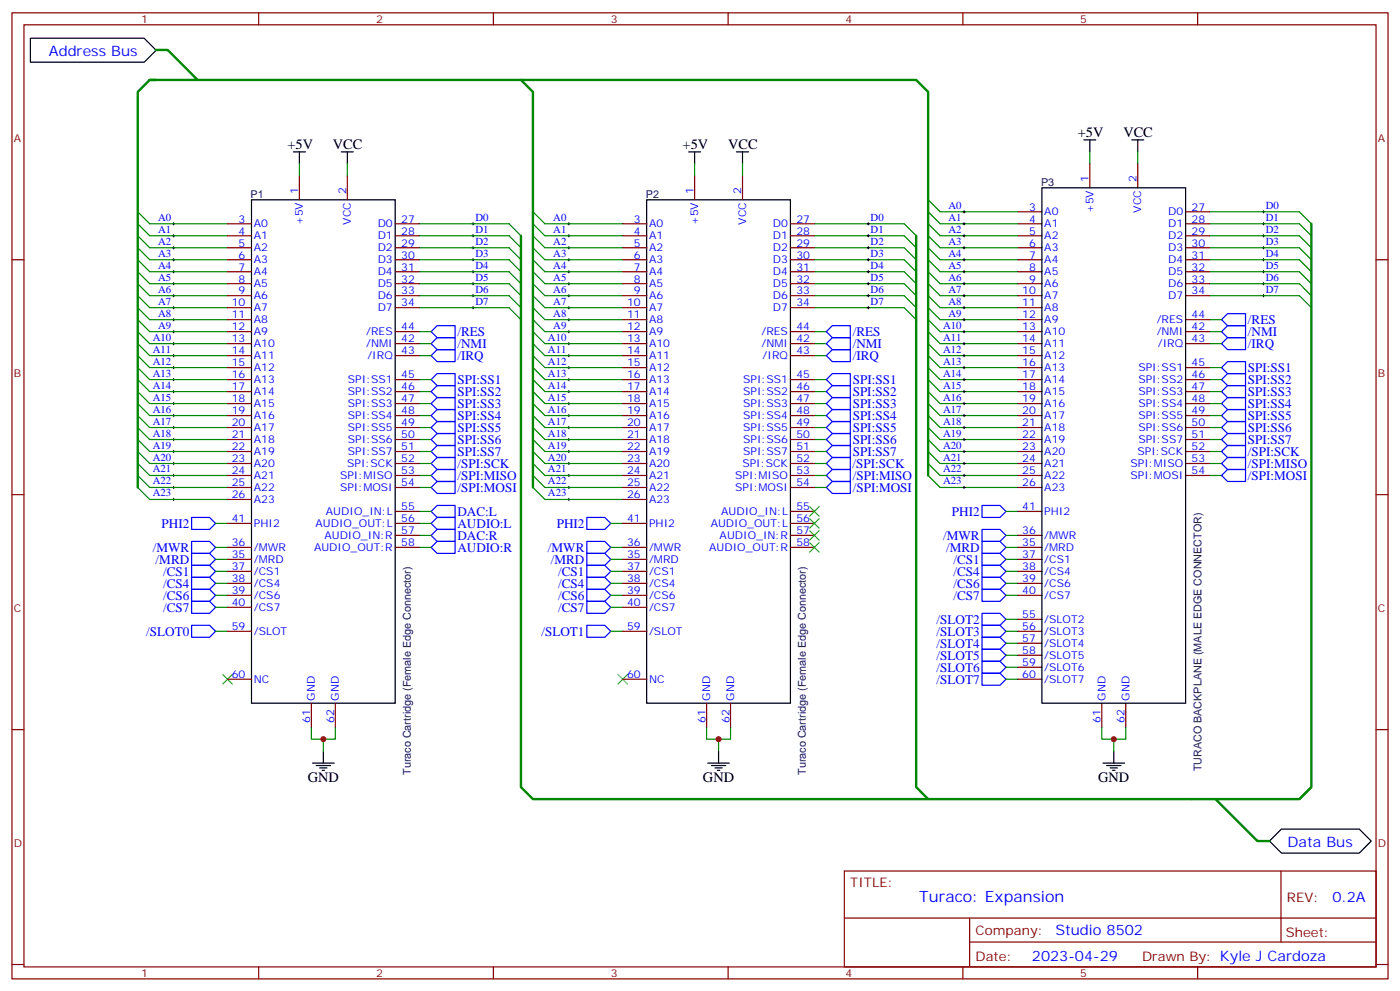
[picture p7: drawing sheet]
<svg xmlns="http://www.w3.org/2000/svg" width="412mm" height="292mm" viewBox="0 0 412 292" stroke-linecap="round" stroke-linejoin="round" font-family="sans-serif">
<g fill="none" stroke="#870000" stroke-width=".35">
<path d="M3.5 3.8h405.4v284.3h-405.4zM7.1 7.3h398.2v277.3h-398.2zM76.2 3.8v3.5M145.3 3.8v3.5M214.5 3.8v3.5M283.6 3.8v3.5M352.8 3.8v3.5M88.2 51.8v7M102.3 51.8v7M204.6 51.8v7M218.7 51.8v7M321 48.2v7.1"/>
<path d="M335.1 48.2v7.1M3.5 76.4h3.6M67 76.4h7.1M67 80h7.1M67 72.9h7.1M67 69.4h7.1M67 65.9h7.1M116.4 76.4h7.1M116.4 80h7.1M116.4 72.9h7.1M116.4 69.4h7.1M116.4 65.9h7.1"/>
<path d="M183.4 76.4h7.1M183.4 80h7.1M183.4 72.9h7.1M183.4 69.4h7.1M183.4 65.9h7.1M232.8 76.4h7.1M232.8 80h7.1M232.8 72.9h7.1M232.8 69.4h7.1M232.8 65.9h7.1M299.9 76.4h7M299.9 80h7"/>
<path d="M299.9 72.9h7M299.9 69.4h7M299.9 65.9h7M299.9 62.3h7M349.2 76.4h7.1M349.2 80h7.1M349.2 72.9h7.1M349.2 69.4h7.1M349.2 65.9h7.1M349.2 62.3h7.1M405.3 76.4h3.6M67 94.1h7.1"/>
<path d="M67 97.6h7.1M67 87h7.1M67 83.5h7.1M67 90.6h7.1M116.4 97.6h7.1M116.4 87h7.1M116.4 83.5h7.1M116.4 90.6h7.1M183.4 94.1h7.1M183.4 97.6h7.1M183.4 87h7.1M183.4 83.5h7.1"/>
<path d="M183.4 90.6h7.1M232.8 97.6h7.1M232.8 87h7.1M232.8 83.5h7.1M232.8 90.6h7.1M299.9 94.1h7M299.9 97.6h7M299.9 87h7M299.9 83.5h7M299.9 90.6h7M349.2 94.1h7.1M349.2 97.6h7.1"/>
<path d="M349.2 87h7.1M349.2 83.5h7.1M67 118.8h7.1M67 115.3h7.1M67 111.7h7.1M67 108.2h7.1M67 101.1h7.1M67 104.7h7.1M116.4 118.8h7.1M116.4 115.3h7.1M116.4 111.7h7.1M116.4 101.1h7.1"/>
<path d="M116.4 104.7h7.1M183.4 118.8h7.1M183.4 115.3h7.1M183.4 111.7h7.1M183.4 108.2h7.1M183.4 101.1h7.1M183.4 104.7h7.1M232.8 118.8h7.1M232.8 115.3h7.1M232.8 111.7h7.1M232.8 101.1h7.1M232.8 104.7h7.1"/>
<path d="M299.9 118.8h7M299.9 115.3h7M299.9 111.7h7M299.9 108.2h7M299.9 101.1h7M299.9 104.7h7M349.2 118.8h7.1M349.2 115.3h7.1M349.2 111.7h7.1M349.2 108.2h7.1M349.2 101.1h7.1M67 139.9h7.1"/>
<path d="M67 136.4h7.1M67 132.9h7.1M67 129.4h7.1M67 125.8h7.1M67 122.3h7.1M116.4 139.9h7.1M116.4 136.4h7.1M116.4 132.9h7.1M116.4 129.4h7.1M116.4 125.8h7.1M116.4 122.3h7.1M183.4 139.9h7.1"/>
<path d="M183.4 136.4h7.1M183.4 132.9h7.1M183.4 129.4h7.1M183.4 125.8h7.1M183.4 122.3h7.1M232.8 139.9h7.1M232.8 136.4h7.1M232.8 132.9h7.1M232.8 129.4h7.1M232.8 125.8h7.1M232.8 122.3h7.1M299.9 139.9h7"/>
<path d="M299.9 136.4h7M299.9 132.9h7M299.9 129.4h7M299.9 125.8h7M299.9 122.3h7M349.2 139.9h7.1M349.2 136.4h7.1M349.2 132.9h7.1M349.2 129.4h7.1M349.2 125.8h7.1M349.2 122.3h7.1M3.5 145.6h3.6"/>
<path d="M67 143.5h7.1M67 147h7.1M67 154.1h7.1M116.4 150.5h7.1M116.4 157.6h7.1M116.4 143.5h7.1M116.4 154.1h7.1M183.4 143.5h7.1M183.4 147h7.1M183.4 154.1h7.1M232.8 150.5h7.1M232.8 157.6h7.1"/>
<path d="M232.8 143.5h7.1M232.8 154.1h7.1M299.9 150.5h7M299.9 157.6h7M299.9 143.5h7M405.3 145.6h3.6M67 175.2h7.1M67 171.7h7.1M67 168.2h7.1M67 164.6h7.1M67 161.1h7.1M67 178.8h7.1"/>
<path d="M116.4 161.1h7.1M183.4 175.2h7.1M183.4 171.7h7.1M183.4 168.2h7.1M183.4 164.6h7.1M183.4 161.1h7.1M183.4 178.8h7.1M232.8 161.1h7.1M299.9 175.2h7M299.9 171.7h7M299.9 168.2h7M299.9 164.6h7"/>
<path d="M299.9 161.1h7M67 199.9h7.1M67 185.8h7.1M183.4 199.9h7.1M183.4 185.8h7.1M299.9 199.9h7M299.9 196.4h7M299.9 192.9h7M299.9 189.3h7M299.9 185.8h7M299.9 182.3h7M3.5 214.7h3.6"/>
<path d="M91.7 207v7M98.8 207v7M208.1 207v7M215.2 207v7M324.6 207v7M331.6 207v7M405.3 214.7h3.6M248.7 256.4h156.6v28.2h-156.6zM377.3 256.4v20.9M248.7 270.2h156.5M285.6 277.3h119.6M285.6 270.2v14.1"/>
<path d="M3.5 283.9h3.6M76.2 284.6v3.5M145.3 284.6v3.5M214.5 284.6v3.5M283.6 284.6v3.5M352.8 284.6v3.5M405.3 283.9h3.6"/>
</g>
<g fill="none" stroke="#000" stroke-width=".35">
<path d="M9 11.3h33.5l3.5 3.5-3.5 3.5h-33.5zM74.1 58.8h42.3v148.2h-42.3zM86.4 44.7h3.6M88.2 44.7v3.5M100.5 44.7h3.6M102.3 44.7v3.5M190.5 58.8h42.3v148.2h-42.3zM202.8 44.7h3.6M204.6 44.7v3.5M217 44.7h3.5M218.7 44.7v3.5M306.9 55.3h42.3v151.7h-42.3z"/>
<path d="M319.3 41.2h3.5M321 41.2v3.5M333.4 41.2h3.5M335.1 41.2v3.5M92.1 224.6h6.3M93.1 225.3h4.3M94.2 226h2.1M94.9 226.7h.7M95.2 221.1v3.5M208.5 224.6h6.3M209.5 225.3h4.3M210.6 226h2.1"/>
<path d="M211.3 226.7h.7M211.7 221.1v3.5M324.9 224.6h6.4M326 225.3h4.2M327 226h2.1M327.7 226.7h.7M328.1 221.1v3.5M377.5 244h22.9l3.5 3.5-3.5 3.6h-22.9l-3.6-3.6z"/>
</g>
<g fill="none" stroke="#000" stroke-width=".29">
<path d="M50.8 80h.7M50.8 76.4h.7M50.8 72.9h.7M50.8 69.4h.7M50.8 65.9h.7M51.2 65.5v.7M51.2 69v.7M51.2 72.6v.7M51.2 76.1v.7M51.2 79.6v.7M139 80h.7M139 76.4h.7"/>
<path d="M139 72.9h.7M139 69.4h.7M139 65.9h.7M139.3 65.5v.7M139.3 69v.7M139.3 72.6v.7M139.3 76.1v.7M139.3 79.6v.7M167.2 80h.7M167.2 76.4h.7M167.2 72.9h.7M167.2 69.4h.7"/>
<path d="M167.2 65.9h.7M167.6 65.5v.7M167.6 69v.7M167.6 72.6v.7M167.6 76.1v.7M167.6 79.6v.7M255.4 80h.7M255.4 76.4h.7M255.4 72.9h.7M255.4 69.4h.7M255.4 65.9h.7M255.8 65.5v.7"/>
<path d="M255.8 69v.7M255.8 72.6v.7M255.8 76.1v.7M255.8 79.6v.7M283.6 80h.7M283.6 76.4h.7M283.6 72.9h.7M283.6 69.4h.7M283.6 65.9h.7M283.6 62.3h.7M284 62v.7M284 65.5v.7"/>
<path d="M284 69v.7M284 72.6v.7M284 76.1v.7M284 79.6v.7M371.8 80h.7M371.8 76.4h.7M371.8 72.9h.7M371.8 69.4h.7M371.8 65.9h.7M371.8 62.3h.7M372.2 62v.7M372.2 65.5v.7"/>
<path d="M372.2 69v.7M372.2 72.6v.7M372.2 76.1v.7M372.2 79.6v.7M50.8 97.6h.7M50.8 94.1h.7M50.8 90.6h.7M50.8 87h.7M50.8 83.5h.7M51.2 83.1v.8M51.2 86.7v.7M51.2 90.2v.7"/>
<path d="M51.2 93.7v.7M51.2 97.3v.7M139 90.6h.7M139 87h.7M139 83.5h.7M139.3 83.1v.8M139.3 86.7v.7M139.3 90.2v.7M167.2 97.6h.7M167.2 94.1h.7M167.2 90.6h.7M167.2 87h.7"/>
<path d="M167.2 83.5h.7M167.6 83.1v.8M167.6 86.7v.7M167.6 90.2v.7M167.6 93.7v.7M167.6 97.3v.7M255.4 90.6h.7M255.4 87h.7M255.4 83.5h.7M255.8 83.1v.8M255.8 86.7v.7M255.8 90.2v.7"/>
<path d="M283.6 97.6h.7M283.6 94.1h.7M283.6 90.6h.7M283.6 87h.7M283.6 83.5h.7M284 83.1v.8M284 86.7v.7M284 90.2v.7M284 93.7v.7M284 97.3v.7M371.8 87h.7M371.8 83.5h.7"/>
<path d="M372.2 83.1v.8M372.2 86.7v.7M50.8 118.8h.7M50.8 115.3h.7M50.8 111.7h.7M50.8 108.2h.7M50.8 104.7h.7M50.8 101.1h.7M51.2 100.8v.7M51.2 104.3v.7M51.2 107.8v.7M51.2 111.4v.7"/>
<path d="M51.2 114.9v.7M51.2 118.4v.7M167.2 118.8h.7M167.2 115.3h.7M167.2 111.7h.7M167.2 108.2h.7M167.2 104.7h.7M167.2 101.1h.7M167.6 100.8v.7M167.6 104.3v.7M167.6 107.8v.7M167.6 111.4v.7"/>
<path d="M167.6 114.9v.7M167.6 118.4v.7M283.6 118.8h.7M283.6 115.3h.7M283.6 111.7h.7M283.6 108.2h.7M283.6 104.7h.7M283.6 101.1h.7M284 100.8v.7M284 104.3v.7M284 107.8v.7M284 111.4v.7"/>
<path d="M284 114.9v.7M284 118.4v.7M50.8 139.9h.7M50.8 136.4h.7M50.8 132.9h.7M50.8 129.4h.7M50.8 125.8h.7M50.8 122.3h.7M51.2 122v.7M51.2 125.5v.7M51.2 129v.7M51.2 132.5v.7"/>
<path d="M51.2 136.1v.7M51.2 139.6v.7M167.2 139.9h.7M167.2 136.4h.7M167.2 132.9h.7M167.2 129.4h.7M167.2 125.8h.7M167.2 122.3h.7M167.6 122v.7M167.6 125.5v.7M167.6 129v.7M167.6 132.5v.7"/>
<path d="M167.6 136.1v.7M167.6 139.6v.7M283.6 139.9h.7M283.6 136.4h.7M283.6 132.9h.7M283.6 129.4h.7M283.6 125.8h.7M283.6 122.3h.7M284 122v.7M284 125.5v.7M284 129v.7M284 132.5v.7"/>
<path d="M284 136.1v.7M284 139.6v.7M50.8 147h.7M50.8 143.5h.7M51.2 143.1v.7M51.2 146.6v.8M167.2 147h.7M167.2 143.5h.7M167.6 143.1v.7M167.6 146.6v.8M283.6 143.5h.7M284 143.1v.7"/>
</g>
<g fill="none" stroke="#008700" stroke-width=".35">
<path d="M88.2 48.2v3.6M102.3 48.2v3.6M273.4 58.8l3.5 3.5h23M321 44.7v3.5M335.1 44.7v3.5M40.6 76.4l3.5 3.6h22.9M40.6 80l3.5 3.5h22.9M40.6 72.9l3.5 3.5h22.9M40.6 69.4l3.5 3.5h22.9M40.6 65.9l3.5 3.5h22.9M40.6 62.3l3.5 3.6h22.9M123.5 80h26.4l3.6 3.5"/>
<path d="M123.5 76.4h26.4l3.6 3.6M123.5 72.9h26.4l3.6 3.5M123.5 69.4h26.4l3.6 3.5M123.5 65.9h26.4l3.6 3.5M157 76.4l3.5 3.6h22.9M157 80l3.5 3.5h22.9M157 72.9l3.5 3.5h22.9M157 69.4l3.5 3.5h22.9M157 65.9l3.5 3.5h22.9M157 62.3l3.5 3.6h22.9M239.9 80h26.4l3.6 3.5M239.9 76.4h26.4l3.6 3.6"/>
<path d="M239.9 72.9h26.4l3.6 3.5M239.9 69.4h26.4l3.6 3.5M239.9 65.9h26.4l3.6 3.5M273.4 76.4l3.5 3.6h23M273.4 80l3.5 3.5h23M273.4 72.9l3.5 3.5h23M273.4 69.4l3.5 3.5h23M273.4 65.9l3.5 3.5h23M273.4 62.3l3.5 3.6h23M356.3 80h26.5l3.5 3.5M356.3 76.4h26.5l3.5 3.6M356.3 72.9h26.5l3.5 3.5"/>
<path d="M356.3 69.4h26.5l3.5 3.5M356.3 65.9h26.5l3.5 3.5M356.3 62.3h26.5l3.5 3.6M40.6 90.6l3.5 3.5h22.9M40.6 94.1l3.5 3.5h22.9M40.6 97.6l3.5 3.5h22.9M40.6 83.5l3.5 3.5h22.9M40.6 87l3.5 3.6h22.9M123.5 97.6h3.5M123.5 83.5h26.4l3.6 3.5M123.5 87h26.4l3.6 3.6M123.5 90.6h26.4l3.6 3.5"/>
<path d="M157 90.6l3.5 3.5h22.9M157 94.1l3.5 3.5h22.9M157 97.6l3.5 3.5h22.9M157 83.5l3.5 3.5h22.9M157 87l3.5 3.6h22.9M239.9 97.6h3.5M239.9 83.5h26.4l3.6 3.5M239.9 87h26.4l3.6 3.6M239.9 90.6h26.4l3.6 3.5M273.4 90.6l3.5 3.5h23M273.4 94.1l3.5 3.5h23M273.4 97.6l3.5 3.5h23"/>
<path d="M273.4 83.5l3.5 3.5h23M273.4 87l3.5 3.6h23M356.3 94.1h3.5M356.3 97.6h3.5M356.3 83.5h26.5l3.5 3.5M356.3 87h26.5l3.5 3.6M40.6 118.8l3.5 3.5h22.9M40.6 101.1l3.5 3.6h22.9M40.6 115.3l3.5 3.5h22.9M40.6 111.7l3.5 3.6h22.9M40.6 108.2l3.5 3.5h22.9M40.6 104.7l3.5 3.5h22.9"/>
<path d="M123.5 101.1h3.5M123.5 104.7h3.5M123.5 118.8h3.5M123.5 115.3h3.5M123.5 111.7h3.5M157 118.8l3.5 3.5h22.9M157 101.1l3.5 3.6h22.9M157 115.3l3.5 3.5h22.9M157 111.7l3.5 3.6h22.9M157 108.2l3.5 3.5h22.9M157 104.7l3.5 3.5h22.9M239.9 101.1h3.5"/>
<path d="M239.9 104.7h3.5M239.9 118.8h3.5M239.9 115.3h3.5M239.9 111.7h3.5M273.4 118.8l3.5 3.5h23M273.4 101.1l3.5 3.6h23M273.4 115.3l3.5 3.5h23M273.4 111.7l3.5 3.6h23M273.4 108.2l3.5 3.5h23M273.4 104.7l3.5 3.5h23M356.3 101.1h3.5M356.3 118.8h3.5"/>
<path d="M356.3 115.3h3.5M356.3 111.7h3.5M356.3 108.2h3.5M40.6 122.3l3.5 3.5h22.9M40.6 125.8l3.5 3.6h22.9M40.6 129.4l3.5 3.5h22.9M40.6 139.9l3.5 3.6h22.9M40.6 136.4l3.5 3.5h22.9M40.6 132.9l3.5 3.5h22.9M123.5 122.3h3.5M123.5 125.8h3.5M123.5 129.4h3.5"/>
<path d="M123.5 132.9h3.5M123.5 139.9h3.5M123.5 136.4h3.5M157 122.3l3.5 3.5h22.9M157 125.8l3.5 3.6h22.9M157 129.4l3.5 3.5h22.9M157 139.9l3.5 3.6h22.9M157 136.4l3.5 3.5h22.9M157 132.9l3.5 3.5h22.9M239.9 122.3h3.5M239.9 125.8h3.5M239.9 129.4h3.5"/>
<path d="M239.9 132.9h3.5M239.9 139.9h3.5M239.9 136.4h3.5M273.4 122.3l3.5 3.5h23M273.4 125.8l3.5 3.6h23M273.4 129.4l3.5 3.5h23M273.4 139.9l3.5 3.6h23M273.4 136.4l3.5 3.5h23M273.4 132.9l3.5 3.5h23M356.3 122.3h3.5M356.3 125.8h3.5M356.3 129.4h3.5"/>
<path d="M356.3 132.9h3.5M356.3 139.9h3.5M356.3 136.4h3.5M40.6 143.5l3.5 3.5h22.9M63.5 154.1h3.5M123.5 143.5h3.5M123.5 154.1h3.5M123.5 150.5h3.5M123.5 157.6h3.5M157 143.5l3.5 3.5h22.9M179.9 154.1h3.5M239.9 143.5h3.5"/>
<path d="M296.3 150.5h3.6M296.3 157.6h3.6M63.5 178.8h3.5M63.5 175.2h3.5M63.5 171.7h3.5M63.5 168.2h3.5M63.5 164.6h3.5M63.5 161.1h3.5M123.5 161.1h3.5M179.9 178.8h3.5M179.9 175.2h3.5M179.9 171.7h3.5"/>
<path d="M179.9 168.2h3.5M179.9 164.6h3.5M179.9 161.1h3.5M296.3 175.2h3.6M296.3 171.7h3.6M296.3 168.2h3.6M296.3 164.6h3.6M296.3 161.1h3.6M63.5 185.8h3.5M179.9 185.8h3.5M296.3 185.8h3.6M296.3 199.9h3.6"/>
<path d="M296.3 192.9h3.6M296.3 196.4h3.6M296.3 189.3h3.6M296.3 182.3h3.6M91.7 214v3.6h3.5v3.5M98.8 214v3.6h-3.6M208.1 214v3.6h3.6v3.5M215.2 214v3.6h-3.5M324.6 214v3.6h3.5v3.5M331.6 214v3.6h-3.5"/>
</g>
<path d="M45.9 14.7h3.5l8.8 8.8M44.1 23.5h1.8M45.9 23.5h-1.8l-3.5 3.6v116.4M45.9 23.5h107.6l3.5 3.6v116.4M153.5 23.5h116.4l3.5 3.6v112.8M269.9 69.4v162.3l3.5 3.5M386.3 65.9v165.8l-3.5 3.5h-225.8l-3.5-3.5v-162.3M358.1 235.2l12.3 12.3h3.5" fill="none" stroke="#008700" stroke-width=".71"/>
<g fill="none" stroke="#00f" stroke-width=".35">
<path d="M128.8 95.8h5.3v3.6h-5.3l-1.8-1.8zM243.4 97.6l1.8-1.8h5.3v3.6h-5.3zM361.6 92.3h5.3v3.5h-5.3l-1.8-1.7zM361.6 95.8h5.3v3.6h-5.3l-1.8-1.8zM127 101.1l1.8-1.7h5.3v3.5h-5.3zM127 104.7l1.8-1.8h5.3v3.5h-5.3zM127 111.7l1.8-1.7h5.3v3.5h-5.3zM127 115.3l1.8-1.8h5.3v3.5h-5.3zM127 118.8l1.8-1.8h5.3v3.5h-5.3zM243.4 104.7l1.8-1.8h5.3v3.5h-5.3zM243.4 101.1l1.8-1.7h5.3v3.5h-5.3zM243.4 118.8l1.8-1.8h5.3v3.5h-5.3z"/>
<path d="M243.4 115.3l1.8-1.8h5.3v3.5h-5.3zM243.4 111.7l1.8-1.7h5.3v3.5h-5.3zM359.8 108.2l1.8-1.8h5.3v3.6h-5.3zM359.8 111.7l1.8-1.7h5.3v3.5h-5.3zM359.8 118.8l1.8-1.8h5.3v3.5h-5.3zM359.8 101.1l1.8-1.7h5.3v3.5h-5.3zM361.6 113.5h5.3v3.5h-5.3l-1.8-1.7zM127 136.4l1.8-1.7h5.3v3.5h-5.3zM127 139.9l1.8-1.7h5.3v3.5h-5.3zM127 122.3l1.8-1.8h5.3v3.6h-5.3zM127 125.8l1.8-1.7h5.3v3.5h-5.3zM127 129.4l1.8-1.8h5.3v3.5h-5.3z"/>
<path d="M127 132.9l1.8-1.8h5.3v3.6h-5.3zM243.4 139.9l1.8-1.7h5.3v3.5h-5.3zM243.4 136.4l1.8-1.7h5.3v3.5h-5.3zM243.4 129.4l1.8-1.8h5.3v3.5h-5.3zM243.4 125.8l1.8-1.7h5.3v3.5h-5.3zM243.4 122.3l1.8-1.8h5.3v3.6h-5.3zM243.4 132.9l1.8-1.8h5.3v3.6h-5.3zM359.8 125.8l1.8-1.7h5.3v3.5h-5.3zM359.8 132.9l1.8-1.8h5.3v3.6h-5.3zM361.6 127.6h5.3v3.5h-5.3l-1.8-1.7zM361.6 120.5h5.3v3.6h-5.3l-1.8-1.8zM361.6 134.7h5.3v3.5h-5.3l-1.8-1.8z"/>
<path d="M361.6 138.2h5.3v3.5h-5.3l-1.8-1.8zM56.4 152.3h5.3l1.8 1.8-1.8 1.7h-5.3zM56.4 159.3h5.3l1.8 1.8-1.8 1.8h-5.3zM127 143.5l1.8-1.8h5.3v3.5h-5.3zM127 150.5l1.8-1.7h5.3v3.5h-5.3zM127 157.6l1.8-1.8h5.3v3.5h-5.3zM127 154.1l1.8-1.8h5.3v3.5h-5.3zM172.9 159.3h5.3l1.7 1.8-1.7 1.8h-5.3zM172.9 152.3h5.3l1.7 1.8-1.7 1.7h-5.3zM243.4 143.5l1.8-1.8h5.3v3.5h-5.3zM289.3 148.8h5.3l1.7 1.7-1.7 1.8h-5.3zM289.3 155.8h5.3l1.7 1.8-1.7 1.7h-5.3z"/>
<path d="M289.3 159.3h5.3l1.7 1.8-1.7 1.8h-5.3zM56.4 162.9h5.3l1.8 1.7-1.8 1.8h-5.3zM56.4 166.4h5.3l1.8 1.8-1.8 1.7h-5.3zM56.4 169.9h5.3l1.8 1.8-1.8 1.8h-5.3zM56.4 173.5h5.3l1.8 1.7-1.8 1.8h-5.3zM56.4 177h5.3l1.8 1.8-1.8 1.7h-5.3zM127 161.1l1.8-1.8h5.3v3.6h-5.3zM172.9 177h5.3l1.7 1.8-1.7 1.7h-5.3zM172.9 173.5h5.3l1.7 1.7-1.7 1.8h-5.3zM172.9 169.9h5.3l1.7 1.8-1.7 1.8h-5.3zM172.9 166.4h5.3l1.7 1.8-1.7 1.7h-5.3zM172.9 162.9h5.3l1.7 1.7-1.7 1.8h-5.3z"/>
<path d="M289.3 162.9h5.3l1.7 1.7-1.7 1.8h-5.3zM289.3 166.4h5.3l1.7 1.8-1.7 1.7h-5.3zM289.3 169.9h5.3l1.7 1.8-1.7 1.8h-5.3zM289.3 173.5h5.3l1.7 1.7-1.7 1.8h-5.3zM56.4 184h5.3l1.8 1.8-1.8 1.8h-5.3zM172.9 184h5.3l1.7 1.8-1.7 1.8h-5.3zM289.3 180.5h5.3l1.7 1.8-1.7 1.7h-5.3zM289.3 184h5.3l1.7 1.8-1.7 1.8h-5.3zM289.3 187.6h5.3l1.7 1.7-1.7 1.8h-5.3zM289.3 194.6h5.3l1.7 1.8-1.7 1.8h-5.3zM289.3 191.1h5.3l1.7 1.8-1.7 1.7h-5.3zM289.3 198.2h5.3l1.7 1.7-1.7 1.8h-5.3z"/>
</g>
<path d="M238.5 159.7l2.8 2.8M238.5 156.2l2.8 2.8M238.5 152.6l2.8 2.9M238.5 149.1l2.8 2.8M241.3 159.7l-2.8 2.8M241.3 156.2l-2.8 2.8M241.3 152.6l-2.8 2.9M241.3 149.1l-2.8 2.8M65.6 198.5l2.8 2.8M68.4 198.5l-2.8 2.8M182 198.5l2.9 2.8M184.9 198.5l-2.9 2.8" fill="none" stroke="#3c3" stroke-width=".35"/>
<g fill="#c00">
<circle cx="95.3" cy="217.6" r=".88"/>
<circle cx="211.7" cy="217.6" r=".88"/>
<circle cx="328.1" cy="217.6" r=".88"/>
</g>
<path d="M204.6 48.2v3.6M218.7 48.2v3.6" fill="none" stroke="#008700" stroke-width=".35"/>
<text font-size="4.6" fill="#00f" x="270.8" y="265.4">Turaco: Expansion</text>
<g font-size="4.2" fill="#00f">
<text x="14.4" y="16.5">Address Bus</text>
<text x="379.2" y="249.3">Data Bus</text>
<text x="392.5" y="265.6">0.2A</text>
<text x="310.9" y="275.2">Studio 8502</text>
<text x="304" y="283">2023-04-29</text>
</g>
<g font-size="4.2">
<text x="317.5" y="40.5">+5V</text>
<text x="330.9" y="40.5">VCC</text>
<text x="84.7" y="44">+5V</text>
<text x="98.1" y="44">VCC</text>
<text x="201.1" y="44">+5V</text>
<text x="214.5" y="44">VCC</text>
<text x="90.7" y="230.3">GND</text>
<text x="207.1" y="230.3">GND</text>
<text x="323.5" y="230.3">GND</text>
</g>
<g font-size="3.9" fill="#00f">
<text x="367.6" y="95.3">/RES</text>
<text x="134.8" y="98.9">/RES</text>
<text x="251.2" y="98.9">/RES</text>
<text x="367.6" y="98.9">/NMI</text>
<text x="134.8" y="102.4">/NMI</text>
<text x="134.8" y="105.9">/IRQ</text>
<text x="251.2" y="105.9">/IRQ</text>
<text x="251.2" y="102.4">/NMI</text>
<text x="367.6" y="102.4">/IRQ</text>
<text x="134.8" y="113.1">SPI:SS1</text>
<text x="251.2" y="113.1">SPI:SS1</text>
<text x="367.6" y="113.1">SPI:SS2</text>
<text x="367.6" y="109.6">SPI:SS1</text>
<text x="134.8" y="116.6">SPI:SS2</text>
<text x="251.2" y="116.6">SPI:SS2</text>
<text x="367.6" y="116.6">SPI:SS3</text>
<text x="134.8" y="120.2">SPI:SS3</text>
<text x="134.8" y="123.7">SPI:SS4</text>
<text x="251.2" y="123.7">SPI:SS4</text>
<text x="251.2" y="120.2">SPI:SS3</text>
<text x="367.6" y="120.2">SPI:SS4</text>
<text x="367.6" y="123.7">SPI:SS5</text>
<text x="134.8" y="127.2">SPI:SS5</text>
<text x="134.8" y="130.7">SPI:SS6</text>
<text x="251.2" y="130.7">SPI:SS6</text>
<text x="251.2" y="127.2">SPI:SS5</text>
<text x="367.6" y="127.2">SPI:SS6</text>
<text x="367.6" y="130.6">SPI:SS7</text>
<text x="134.7" y="137.7">/SPI:SCK</text>
<text x="134.8" y="134.2">SPI:SS7</text>
<text x="251.1" y="137.7">/SPI:SCK</text>
<text x="251.2" y="134.2">SPI:SS7</text>
<text x="367.6" y="134.2">/SPI:SCK</text>
<text x="367.6" y="137.7">/SPI:MISO</text>
<text x="134.8" y="141.2">/SPI:MISO</text>
<text x="251.2" y="141.2">/SPI:MISO</text>
<text x="367.6" y="141.2">/SPI:MOSI</text>
<text x="134.8" y="144.7">/SPI:MOSI</text>
<text x="251.2" y="144.7">/SPI:MOSI</text>
<text x="47.6" y="155.3">PHI2</text>
<text x="134.8" y="155.4">AUDIO:L</text>
<text x="134.8" y="151.8">DAC:L</text>
<text x="164" y="155.3">PHI2</text>
<text x="280.4" y="151.8">PHI2</text>
<text x="134.7" y="158.9">DAC:R</text>
<text x="277.8" y="158.9">/MWR</text>
<text x="45" y="162.4">/MWR</text>
<text x="45.8" y="165.9">/MRD</text>
<text x="134.7" y="162.4">AUDIO:R</text>
<text x="161.4" y="162.4">/MWR</text>
<text x="162.3" y="165.9">/MRD</text>
<text x="278.7" y="162.4">/MRD</text>
<text x="280.8" y="165.9">/CS1</text>
<text x="48" y="169.4">/CS1</text>
<text x="48" y="173">/CS4</text>
<text x="164.4" y="173">/CS4</text>
<text x="164.4" y="169.4">/CS1</text>
<text x="280.8" y="169.4">/CS4</text>
<text x="280.8" y="173">/CS6</text>
<text x="48" y="176.5">/CS6</text>
<text x="164.4" y="176.5">/CS6</text>
<text x="280.8" y="176.5">/CS7</text>
<text x="48" y="180">/CS7</text>
<text x="164.4" y="180">/CS7</text>
<text x="275.9" y="183.6">/SLOT2</text>
<text x="43" y="187">/SLOT0</text>
<text x="159.5" y="187.1">/SLOT1</text>
<text x="275.9" y="187.1">/SLOT3</text>
<text x="275.9" y="190.6">/SLOT4</text>
<text x="275.9" y="197.7">/SLOT6</text>
<text x="275.9" y="194.2">/SLOT5</text>
<text x="275.9" y="201.3">/SLOT7</text>
</g>
<g font-size="3.9" fill="#800">
<text x="250.5" y="260.9">TITLE:</text>
<text x="379.1" y="265.6">REV:</text>
<text x="287.4" y="275.1">Company:</text>
<text x="378.7" y="275.8">Sheet:</text>
<text x="287.4" y="282.8">Date:</text>
<text x="336.4" y="282.9">Drawn By: Kyle J Cardoza</text>
</g>
<g font-size="3.2" fill="#800">
<text x="41.6" y="6.8">1</text>
<text x="110.8" y="6.8">2</text>
<text x="179.9" y="6.8">3</text>
<text x="249.1" y="6.8">4</text>
<text x="318.2" y="6.8">5</text>
<text x="4.1" y="41.9">A</text>
<text x="405.9" y="41.9">A</text>
<text x="4.1" y="111">B</text>
<text x="405.9" y="111">B</text>
<text x="4.1" y="180.2">C</text>
<text x="405.9" y="180.2">C</text>
<text x="4.1" y="249.3">D</text>
<text x="405.9" y="249.3">D</text>
<text x="41.6" y="287.6">1</text>
<text x="110.8" y="287.6">2</text>
<text x="179.9" y="287.6">3</text>
<text x="249.1" y="287.6">4</text>
<text x="318.2" y="287.6">5</text>
</g>
<g font-size="3.2" fill="#00f">
<text x="320.7" y="53.5" transform="rotate(-90 320.7 53.5)">1</text>
<text x="334.8" y="53.5" transform="rotate(-90 334.8 53.5)">2</text>
<text x="87.8" y="57" transform="rotate(-90 87.8 57)">1</text>
<text x="102" y="57" transform="rotate(-90 102 57)">2</text>
<text x="204.3" y="57" transform="rotate(-90 204.3 57)">1</text>
<text x="218.4" y="57" transform="rotate(-90 218.4 57)">2</text>
<text x="46.6" y="65">A0</text>
<text x="70.3" y="65.5">3</text>
<text x="118.2" y="65.5">27</text>
<text x="140.1" y="65">D0</text>
<text x="163" y="65">A0</text>
<text x="186.7" y="65.5">3</text>
<text x="234.6" y="65.5">27</text>
<text x="256.5" y="65">D0</text>
<text x="279.4" y="61.5">A0</text>
<text x="279.4" y="65">A1</text>
<text x="303.1" y="65.5">4</text>
<text x="303.1" y="62">3</text>
<text x="307.6" y="63.4">A0</text>
<text x="322.1" y="62.8" transform="rotate(-90 322.1 62.8)">+5V</text>
<text x="336.2" y="62.6" transform="rotate(-90 336.2 62.6)">VCC</text>
<text x="344.1" y="63.4">D0</text>
<text x="351" y="65.5">28</text>
<text x="351" y="62">27</text>
<text x="372.9" y="65">D1</text>
<text x="372.9" y="61.5">D0</text>
<text x="46.6" y="68.5">A1</text>
<text x="70.3" y="69">4</text>
<text x="74.8" y="66.9">A0</text>
<text x="74.8" y="70.4">A1</text>
<text x="89.3" y="66.3" transform="rotate(-90 89.3 66.3)">+5V</text>
<text x="103.4" y="66.1" transform="rotate(-90 103.4 66.1)">VCC</text>
<text x="111.3" y="66.9">D0</text>
<text x="111.3" y="70.4">D1</text>
<text x="118.2" y="69">28</text>
<text x="140.1" y="68.5">D1</text>
<text x="163" y="68.5">A1</text>
<text x="186.7" y="69">4</text>
<text x="191.2" y="66.9">A0</text>
<text x="191.2" y="70.4">A1</text>
<text x="205.7" y="66.3" transform="rotate(-90 205.7 66.3)">+5V</text>
<text x="219.8" y="66.1" transform="rotate(-90 219.8 66.1)">VCC</text>
<text x="227.7" y="66.9">D0</text>
<text x="227.7" y="70.4">D1</text>
<text x="234.6" y="69">28</text>
<text x="256.5" y="68.5">D1</text>
<text x="279.4" y="68.5">A2</text>
<text x="303.1" y="69">5</text>
<text x="307.6" y="70.4">A2</text>
<text x="307.6" y="66.9">A1</text>
<text x="344.1" y="70.4">D2</text>
<text x="344.1" y="66.9">D1</text>
<text x="351" y="69">29</text>
<text x="372.9" y="68.5">D2</text>
<text x="46.6" y="75.6">A3</text>
<text x="46.6" y="72">A2</text>
<text x="70.3" y="72.6">5</text>
<text x="70.3" y="76.1">6</text>
<text x="74.8" y="74">A2</text>
<text x="74.8" y="77.5">A3</text>
<text x="111.3" y="74">D2</text>
<text x="111.3" y="77.5">D3</text>
<text x="118.2" y="72.6">29</text>
<text x="118.2" y="76.1">30</text>
<text x="140.1" y="75.6">D3</text>
<text x="140.1" y="72">D2</text>
<text x="163" y="75.6">A3</text>
<text x="163" y="72">A2</text>
<text x="186.7" y="72.6">5</text>
<text x="186.7" y="76.1">6</text>
<text x="191.2" y="74">A2</text>
<text x="191.2" y="77.5">A3</text>
<text x="227.7" y="74">D2</text>
<text x="227.7" y="77.5">D3</text>
<text x="234.6" y="72.6">29</text>
<text x="234.6" y="76.1">30</text>
<text x="256.5" y="72">D2</text>
<text x="256.5" y="75.6">D3</text>
<text x="279.4" y="72">A3</text>
<text x="279.4" y="75.6">A4</text>
<text x="303.1" y="76.1">7</text>
<text x="303.1" y="72.6">6</text>
<text x="307.6" y="77.5">A4</text>
<text x="307.6" y="74">A3</text>
<text x="344.1" y="77.5">D4</text>
<text x="344.1" y="74">D3</text>
<text x="351" y="76.1">31</text>
<text x="351" y="72.6">30</text>
<text x="372.9" y="75.6">D4</text>
<text x="372.9" y="72">D3</text>
<text x="46.6" y="82.6">A5</text>
<text x="46.6" y="79.1">A4</text>
<text x="70.3" y="79.6">7</text>
<text x="70.3" y="83.1">8</text>
<text x="74.8" y="81">A4</text>
<text x="111.3" y="81">D4</text>
<text x="118.2" y="79.6">31</text>
<text x="118.2" y="83.1">32</text>
<text x="140.1" y="82.6">D5</text>
<text x="140.1" y="79.1">D4</text>
<text x="163" y="82.6">A5</text>
<text x="163" y="79.1">A4</text>
<text x="186.7" y="79.6">7</text>
<text x="186.7" y="83.1">8</text>
<text x="191.2" y="81">A4</text>
<text x="227.7" y="81">D4</text>
<text x="234.6" y="79.6">31</text>
<text x="234.6" y="83.1">32</text>
<text x="256.5" y="79.1">D4</text>
<text x="256.5" y="82.6">D5</text>
<text x="279.4" y="79.1">A5</text>
<text x="279.4" y="82.6">A6</text>
<text x="303.1" y="83.1">9</text>
<text x="303.1" y="79.6">8</text>
<text x="307.6" y="81">A5</text>
<text x="344.1" y="81">D5</text>
<text x="351" y="83.1">33</text>
<text x="351" y="79.6">32</text>
<text x="372.9" y="82.6">D6</text>
<text x="372.9" y="79.1">D5</text>
<text x="46.6" y="89.7">A7</text>
<text x="46.6" y="86.1">A6</text>
<text x="70.3" y="86.7">9</text>
<text x="74.8" y="84.6">A5</text>
<text x="74.8" y="88.1">A6</text>
<text x="111.3" y="84.6">D5</text>
<text x="111.3" y="88.1">D6</text>
<text x="118.2" y="86.7">33</text>
<text x="140.1" y="89.7">D7</text>
<text x="140.1" y="86.1">D6</text>
<text x="163" y="89.7">A7</text>
<text x="163" y="86.1">A6</text>
<text x="186.7" y="86.7">9</text>
<text x="191.2" y="84.6">A5</text>
<text x="191.2" y="88.1">A6</text>
<text x="227.7" y="84.6">D5</text>
<text x="227.7" y="88.1">D6</text>
<text x="234.6" y="86.7">33</text>
<text x="256.5" y="86.1">D6</text>
<text x="256.5" y="89.7">D7</text>
<text x="279.4" y="86.1">A7</text>
<text x="279.4" y="89.7">A8</text>
<text x="301.1" y="86.7">10</text>
<text x="307.6" y="88.1">A7</text>
<text x="307.6" y="84.6">A6</text>
<text x="344.1" y="88.1">D7</text>
<text x="344.1" y="84.6">D6</text>
<text x="351" y="86.7">34</text>
<text x="372.9" y="86.1">D7</text>
<text x="46.6" y="93.2">A8</text>
<text x="68.3" y="90.2">10</text>
<text x="68.3" y="93.7">11</text>
<text x="74.8" y="91.6">A7</text>
<text x="74.8" y="95.1">A8</text>
<text x="111.3" y="91.6">D7</text>
<text x="118.2" y="90.2">34</text>
<text x="163" y="93.2">A8</text>
<text x="184.7" y="90.2">10</text>
<text x="184.7" y="93.7">11</text>
<text x="191.2" y="91.6">A7</text>
<text x="191.2" y="95.1">A8</text>
<text x="227.7" y="91.6">D7</text>
<text x="234.6" y="90.2">34</text>
<text x="279.4" y="93.2">A9</text>
<text x="301.1" y="93.7">12</text>
<text x="301.1" y="90.2">11</text>
<text x="307.6" y="95.1">A9</text>
<text x="307.6" y="91.6">A8</text>
<text x="340.7" y="95.1">/RES</text>
<text x="351" y="93.7">44</text>
<text x="45" y="100.3">A10</text>
<text x="46.6" y="96.7">A9</text>
<text x="68.3" y="97.3">12</text>
<text x="68.3" y="100.8">13</text>
<text x="74.8" y="98.7">A9</text>
<text x="107.9" y="98.7">/RES</text>
<text x="118.2" y="100.8">42</text>
<text x="118.2" y="97.3">44</text>
<text x="161.4" y="100.3">A10</text>
<text x="163" y="96.7">A9</text>
<text x="184.7" y="97.3">12</text>
<text x="184.7" y="100.8">13</text>
<text x="191.2" y="98.7">A9</text>
<text x="224.3" y="98.7">/RES</text>
<text x="234.6" y="100.8">42</text>
<text x="234.6" y="97.3">44</text>
<text x="277.8" y="96.7">A10</text>
<text x="277.8" y="100.3">A11</text>
<text x="301.1" y="100.8">14</text>
<text x="301.1" y="97.3">13</text>
<text x="307.6" y="98.7">A10</text>
<text x="340.7" y="98.7">/NMI</text>
<text x="351" y="100.8">43</text>
<text x="351" y="97.3">42</text>
<text x="45" y="107.3">A12</text>
<text x="45" y="103.8">A11</text>
<text x="68.3" y="104.3">14</text>
<text x="68.3" y="107.8">15</text>
<text x="74.8" y="102.2">A10</text>
<text x="74.8" y="105.7">A11</text>
<text x="107.9" y="102.2">/NMI</text>
<text x="108.2" y="105.7">/IRQ</text>
<text x="118.2" y="104.3">43</text>
<text x="161.4" y="107.3">A12</text>
<text x="161.4" y="103.8">A11</text>
<text x="184.7" y="104.3">14</text>
<text x="184.7" y="107.8">15</text>
<text x="191.2" y="102.2">A10</text>
<text x="191.2" y="105.7">A11</text>
<text x="224.3" y="102.2">/NMI</text>
<text x="224.6" y="105.7">/IRQ</text>
<text x="234.6" y="104.3">43</text>
<text x="277.8" y="103.8">A12</text>
<text x="277.8" y="107.3">A13</text>
<text x="301.1" y="107.8">16</text>
<text x="301.1" y="104.3">15</text>
<text x="307.6" y="105.7">A12</text>
<text x="307.6" y="102.2">A11</text>
<text x="341.1" y="102.2">/IRQ</text>
<text x="351" y="107.8">45</text>
<text x="45" y="110.8">A13</text>
<text x="68.3" y="111.4">16</text>
<text x="74.8" y="109.3">A12</text>
<text x="74.8" y="112.8">A13</text>
<text x="102.5" y="112.8">SPI:SS1</text>
<text x="118.2" y="111.4">45</text>
<text x="161.4" y="110.8">A13</text>
<text x="184.7" y="111.4">16</text>
<text x="191.2" y="109.3">A12</text>
<text x="191.2" y="112.8">A13</text>
<text x="218.9" y="112.8">SPI:SS1</text>
<text x="234.6" y="111.4">45</text>
<text x="277.8" y="110.8">A14</text>
<text x="301.1" y="111.4">17</text>
<text x="307.6" y="112.8">A14</text>
<text x="307.6" y="109.3">A13</text>
<text x="335.3" y="112.8">SPI:SS2</text>
<text x="335.3" y="109.3">SPI:SS1</text>
<text x="351" y="111.4">46</text>
<text x="45" y="117.9">A15</text>
<text x="45" y="114.4">A14</text>
<text x="68.3" y="114.9">17</text>
<text x="68.3" y="118.4">18</text>
<text x="74.8" y="116.3">A14</text>
<text x="74.8" y="119.8">A15</text>
<text x="102.5" y="116.3">SPI:SS2</text>
<text x="102.5" y="119.8">SPI:SS3</text>
<text x="118.2" y="114.9">46</text>
<text x="118.2" y="118.4">47</text>
<text x="161.4" y="117.9">A15</text>
<text x="161.4" y="114.4">A14</text>
<text x="184.7" y="114.9">17</text>
<text x="184.7" y="118.4">18</text>
<text x="191.2" y="116.3">A14</text>
<text x="191.2" y="119.8">A15</text>
<text x="218.9" y="116.3">SPI:SS2</text>
<text x="218.9" y="119.8">SPI:SS3</text>
<text x="234.6" y="114.9">46</text>
<text x="234.6" y="118.4">47</text>
<text x="277.8" y="114.4">A15</text>
<text x="277.8" y="117.9">A16</text>
<text x="301.1" y="118.4">19</text>
<text x="301.1" y="114.9">18</text>
<text x="307.6" y="119.8">A16</text>
<text x="307.6" y="116.3">A15</text>
<text x="335.3" y="119.8">SPI:SS4</text>
<text x="335.3" y="116.3">SPI:SS3</text>
<text x="351" y="118.4">48</text>
<text x="351" y="114.9">47</text>
<text x="45" y="125">A17</text>
<text x="45" y="121.4">A16</text>
<text x="68.3" y="122">19</text>
<text x="68.3" y="125.5">20</text>
<text x="74.8" y="123.4">A16</text>
<text x="102.5" y="123.4">SPI:SS4</text>
<text x="118.2" y="122">48</text>
<text x="118.2" y="125.5">49</text>
<text x="161.4" y="125">A17</text>
<text x="161.4" y="121.4">A16</text>
<text x="184.7" y="122">19</text>
<text x="184.7" y="125.5">20</text>
<text x="191.2" y="123.4">A16</text>
<text x="218.9" y="123.4">SPI:SS4</text>
<text x="234.6" y="122">48</text>
<text x="234.6" y="125.5">49</text>
<text x="277.8" y="121.4">A17</text>
<text x="277.8" y="125">A18</text>
<text x="301.1" y="125.5">21</text>
<text x="301.1" y="122">20</text>
<text x="307.6" y="123.4">A17</text>
<text x="335.3" y="123.4">SPI:SS5</text>
<text x="351" y="125.5">50</text>
<text x="351" y="122">49</text>
<text x="45" y="128.5">A18</text>
<text x="68.3" y="129">21</text>
<text x="74.8" y="126.9">A17</text>
<text x="74.8" y="130.4">A18</text>
<text x="102.5" y="126.9">SPI:SS5</text>
<text x="102.5" y="130.4">SPI:SS6</text>
<text x="118.2" y="129">50</text>
<text x="161.4" y="128.5">A18</text>
<text x="184.7" y="129">21</text>
<text x="191.2" y="126.9">A17</text>
<text x="191.2" y="130.4">A18</text>
<text x="218.9" y="126.9">SPI:SS5</text>
<text x="218.9" y="130.4">SPI:SS6</text>
<text x="234.6" y="129">50</text>
<text x="277.8" y="128.5">A19</text>
<text x="301.1" y="129">22</text>
<text x="307.6" y="130.4">A19</text>
<text x="307.6" y="126.9">A18</text>
<text x="335.3" y="130.4">SPI:SS7</text>
<text x="335.3" y="126.9">SPI:SS6</text>
<text x="351" y="129">51</text>
<text x="45" y="135.5">A20</text>
<text x="45" y="132">A19</text>
<text x="68.3" y="132.5">22</text>
<text x="68.3" y="136.1">23</text>
<text x="74.8" y="133.9">A19</text>
<text x="74.8" y="137.5">A20</text>
<text x="102.3" y="137.5">SPI:SCK</text>
<text x="102.5" y="133.9">SPI:SS7</text>
<text x="118.2" y="132.5">51</text>
<text x="118.2" y="136.1">52</text>
<text x="161.4" y="135.5">A20</text>
<text x="161.4" y="132">A19</text>
<text x="184.7" y="132.5">22</text>
<text x="184.7" y="136.1">23</text>
<text x="191.2" y="133.9">A19</text>
<text x="191.2" y="137.5">A20</text>
<text x="218.7" y="137.5">SPI:SCK</text>
<text x="218.9" y="133.9">SPI:SS7</text>
<text x="234.6" y="132.5">51</text>
<text x="234.6" y="136.1">52</text>
<text x="277.8" y="132">A20</text>
<text x="277.8" y="135.5">A21</text>
<text x="301.1" y="136.1">24</text>
<text x="301.1" y="132.5">23</text>
<text x="307.6" y="137.5">A21</text>
<text x="307.6" y="133.9">A20</text>
<text x="333" y="137.5">SPI:MISO</text>
<text x="335.1" y="133.9">SPI:SCK</text>
<text x="351" y="136.1">53</text>
<text x="351" y="132.5">52</text>
<text x="45" y="142.6">A22</text>
<text x="45" y="139.1">A21</text>
<text x="68.3" y="139.6">24</text>
<text x="68.3" y="143.1">25</text>
<text x="74.8" y="141">A21</text>
<text x="100.2" y="141">SPI:MISO</text>
<text x="118.2" y="139.6">53</text>
<text x="118.2" y="143.1">54</text>
<text x="161.4" y="142.6">A22</text>
<text x="161.4" y="139.1">A21</text>
<text x="184.7" y="139.6">24</text>
<text x="184.7" y="143.1">25</text>
<text x="191.2" y="141">A21</text>
<text x="216.6" y="141">SPI:MISO</text>
<text x="234.6" y="139.6">53</text>
<text x="234.6" y="143.1">54</text>
<text x="277.8" y="139.1">A22</text>
<text x="277.8" y="142.6">A23</text>
<text x="301.1" y="143.1">26</text>
<text x="301.1" y="139.6">25</text>
<text x="307.6" y="141">A22</text>
<text x="333" y="141">SPI:MOSI</text>
<text x="351" y="139.6">54</text>
<text x="45" y="146.1">A23</text>
<text x="68.3" y="146.6">26</text>
<text x="74.8" y="144.5">A22</text>
<text x="74.8" y="148.1">A23</text>
<text x="100.2" y="144.5">SPI:MOSI</text>
<text x="161.4" y="146.1">A23</text>
<text x="184.7" y="146.6">26</text>
<text x="191.2" y="144.5">A22</text>
<text x="191.2" y="148.1">A23</text>
<text x="216.6" y="144.5">SPI:MOSI</text>
<text x="307.6" y="144.5">A23</text>
<text x="68.3" y="153.7">41</text>
<text x="74.8" y="155.1">PHI2</text>
<text x="92.9" y="155.1">AUDIO_OUT:L</text>
<text x="96" y="151.6">AUDIO_IN:L</text>
<text x="118.2" y="150.2">55</text>
<text x="118.2" y="153.7">56</text>
<text x="184.7" y="153.7">41</text>
<text x="191.2" y="155.1">PHI2</text>
<text x="209.4" y="155.1">AUDIO_OUT:L</text>
<text x="212.4" y="151.6">AUDIO_IN:L</text>
<text x="234.6" y="150.2">55</text>
<text x="234.6" y="153.7">56</text>
<text x="301.1" y="150.2">41</text>
<text x="307.6" y="151.6">PHI2</text>
<text x="68.3" y="160.8">36</text>
<text x="95.6" y="158.6">AUDIO_IN:R</text>
<text x="118.2" y="157.2">57</text>
<text x="118.2" y="160.8">58</text>
<text x="184.7" y="160.8">36</text>
<text x="212" y="158.6">AUDIO_IN:R</text>
<text x="234.6" y="157.2">57</text>
<text x="234.6" y="160.8">58</text>
<text x="301.1" y="157.2">36</text>
<text x="301.1" y="160.8">35</text>
<text x="307.6" y="158.6">/MWR</text>
<text x="68.3" y="164.3">35</text>
<text x="68.3" y="167.8">37</text>
<text x="74.8" y="165.7">/MRD</text>
<text x="74.8" y="162.2">/MWR</text>
<text x="92.5" y="162.2">AUDIO_OUT:R</text>
<text x="184.7" y="164.3">35</text>
<text x="184.7" y="167.8">37</text>
<text x="191.2" y="165.7">/MRD</text>
<text x="191.2" y="162.2">/MWR</text>
<text x="208.9" y="162.2">AUDIO_OUT:R</text>
<text x="301.1" y="167.8">38</text>
<text x="301.1" y="164.3">37</text>
<text x="307.6" y="165.7">/CS1</text>
<text x="307.6" y="162.2">/MRD</text>
<text x="68.3" y="171.3">38</text>
<text x="74.8" y="169.2">/CS1</text>
<text x="74.8" y="172.8">/CS4</text>
<text x="184.7" y="171.3">38</text>
<text x="191.2" y="169.2">/CS1</text>
<text x="191.2" y="172.8">/CS4</text>
<text x="301.1" y="171.3">39</text>
<text x="307.6" y="172.8">/CS6</text>
<text x="307.6" y="169.2">/CS4</text>
<text x="68.3" y="174.9">39</text>
<text x="68.3" y="178.4">40</text>
<text x="74.8" y="176.3">/CS6</text>
<text x="74.8" y="179.8">/CS7</text>
<text x="184.7" y="174.9">39</text>
<text x="184.7" y="178.4">40</text>
<text x="191.2" y="176.3">/CS6</text>
<text x="191.2" y="179.8">/CS7</text>
<text x="301.1" y="174.9">40</text>
<text x="307.6" y="176.3">/CS7</text>
<text x="68.3" y="185.5">59</text>
<text x="184.7" y="185.5">59</text>
<text x="301.1" y="185.5">56</text>
<text x="301.1" y="181.9">55</text>
<text x="307.6" y="183.3">/SLOT2</text>
<text x="74.8" y="186.9">/SLOT</text>
<text x="191.2" y="186.9">/SLOT</text>
<text x="301.1" y="189">57</text>
<text x="307.6" y="190.4">/SLOT4</text>
<text x="307.6" y="186.9">/SLOT3</text>
<text x="301.1" y="196">59</text>
<text x="301.1" y="192.5">58</text>
<text x="307.6" y="197.4">/SLOT6</text>
<text x="307.6" y="193.9">/SLOT5</text>
<text x="68.3" y="199.6">60</text>
<text x="74.8" y="201">NC</text>
<text x="184.7" y="199.6">60</text>
<text x="191.2" y="201">NC</text>
<text x="301.1" y="199.6">60</text>
<text x="307.6" y="201">/SLOT7</text>
<text x="92.8" y="206.3" transform="rotate(-90 92.8 206.3)">GND</text>
<text x="99.8" y="206.3" transform="rotate(-90 99.8 206.3)">GND</text>
<text x="209.2" y="206.3" transform="rotate(-90 209.2 206.3)">GND</text>
<text x="216.3" y="206.3" transform="rotate(-90 216.3 206.3)">GND</text>
<text x="325.6" y="206.3" transform="rotate(-90 325.6 206.3)">GND</text>
<text x="332.7" y="206.3" transform="rotate(-90 332.7 206.3)">GND</text>
<text x="91.4" y="212.8" transform="rotate(-90 91.4 212.8)">61</text>
<text x="98.4" y="212.8" transform="rotate(-90 98.4 212.8)">62</text>
<text x="207.8" y="212.8" transform="rotate(-90 207.8 212.8)">61</text>
<text x="214.8" y="212.8" transform="rotate(-90 214.8 212.8)">62</text>
<text x="324.2" y="212.8" transform="rotate(-90 324.2 212.8)">61</text>
<text x="331.3" y="212.8" transform="rotate(-90 331.3 212.8)">62</text>
</g>
<g font-size="3.2" fill="#000080">
<text x="73.8" y="58.2">P1</text>
<text x="190.3" y="58.2">P2</text>
<text x="306.7" y="54.7">P3</text>
<text x="354" y="227.1" transform="rotate(-90 354 227.1)">TURACO BACKPLANE (MALE EDGE CONNECTOR)</text>
<text x="121" y="228.1" transform="rotate(-90 121 228.1)">Turaco Cartridge (Female Edge Connector)</text>
<text x="237.4" y="228.1" transform="rotate(-90 237.4 228.1)">Turaco Cartridge (Female Edge Connector)</text>
</g>
</svg>
